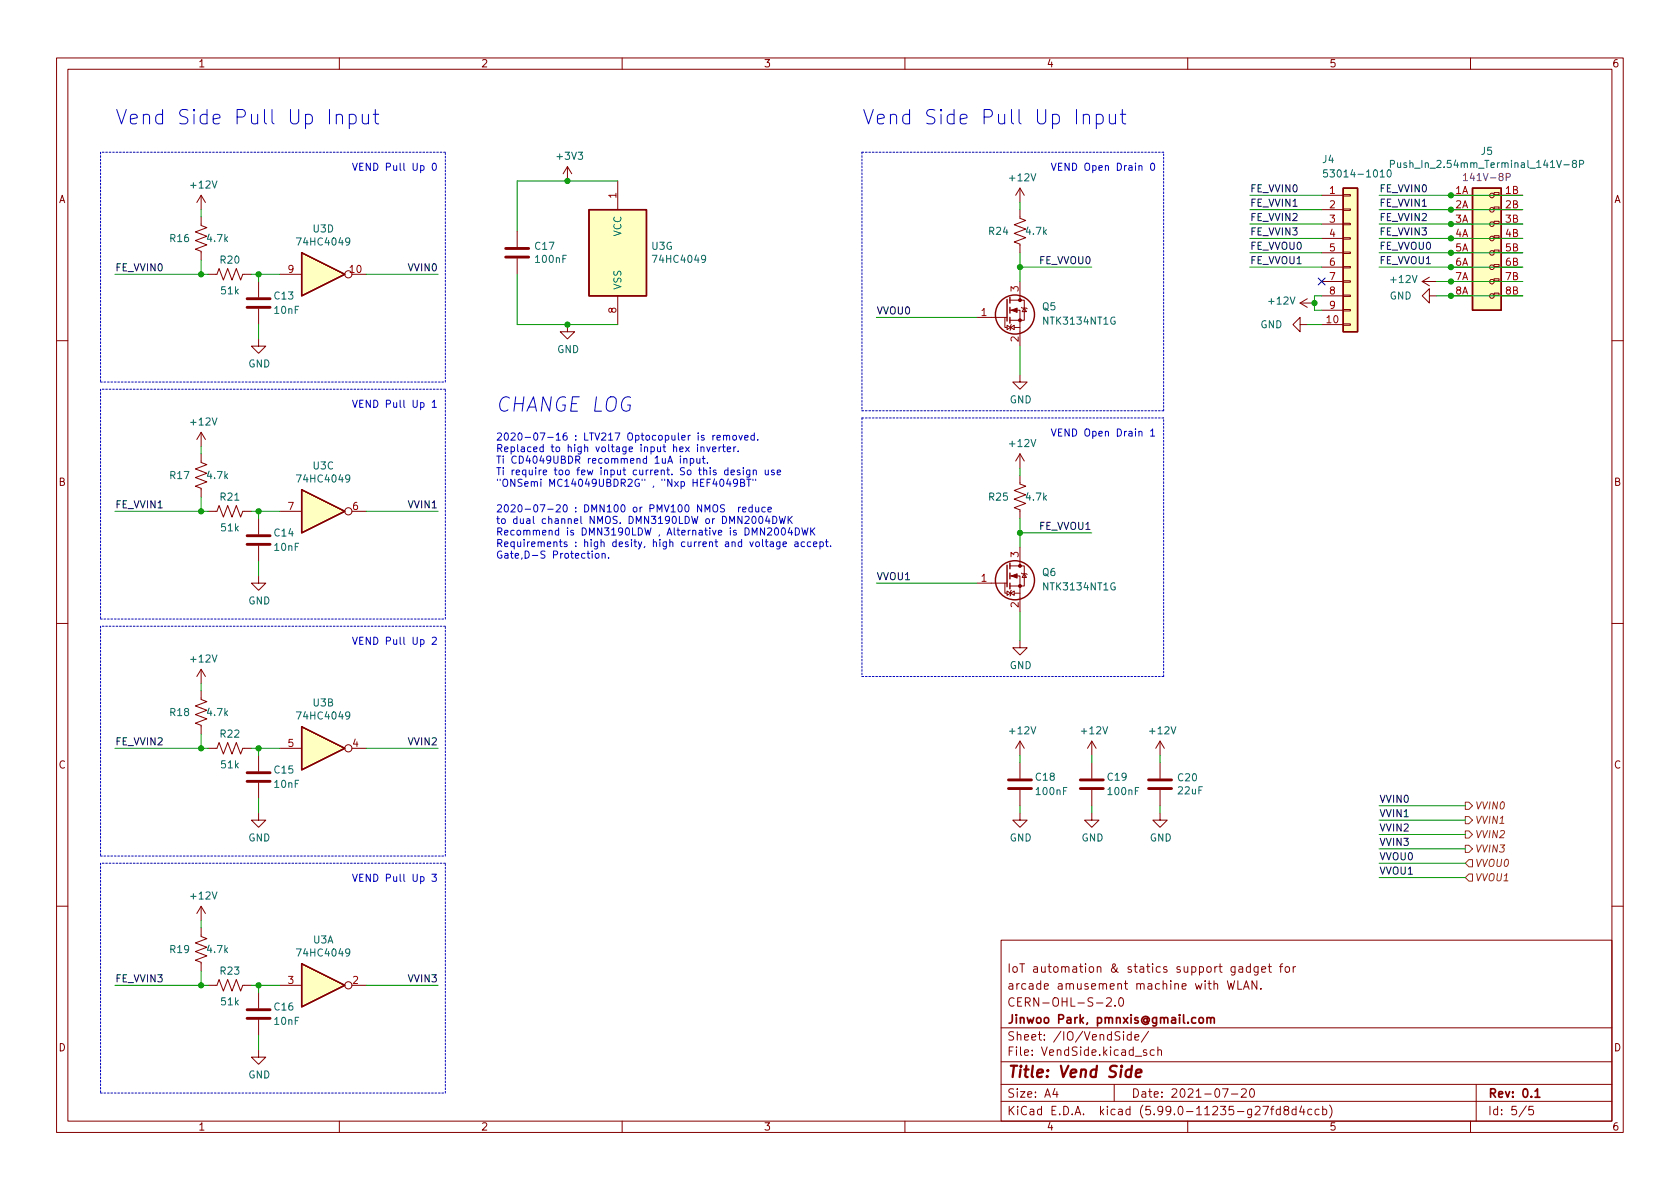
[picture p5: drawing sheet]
<svg xmlns="http://www.w3.org/2000/svg" width="297mm" height="210mm" viewBox="0 0 297 210" stroke-linecap="round" stroke-linejoin="round" font-family="sans-serif">
<g fill="none" stroke="#840000" stroke-width=".18">
<path d="M10 10.2h277v190.1h-277zM12 12.2h273v186.1h-273zM60 10.2v2M110 10.2v2M160 10.2v2M210 10.2v2M260 10.2v2M35.6 38.3v1.6l1 .4-2.1 .7 2.1 .8-2.1 .7 2.1 .8-2.1 .8 1.1 .3v1.6M35.6 34.5v2.6M35.6 34.5l-.8 1.3M35.6 34.5l.7 1.3M100.3 29.5l-.7 1.2"/>
<path d="M100.3 29.5v2.5M100.3 29.5l.8 1.2M109.2 32v5.1M180.3 37.1v1.5l1.1 .4-2.1 .7 2.1 .8-2.1 .8 2.1 .7-2.1 .8 1 .4v1.5M180.3 33.3v2.5M180.3 33.3l-.7 1.2M180.3 33.3l.8 1.2M233.7 34.5h3.8M233.7 37.1h3.8M233.7 39.6h3.8M237.5 39.5h1.3v.2h-1.3zM237.5 37h1.3v.2h-1.3z"/>
<path d="M237.5 34.4h1.3v.3h-1.3zM256.5 34.5h3.8M256.5 37.1h3.8M256.5 39.6h3.8M264.2 34.1h.8v.3h-.8zM264.2 36.6h.8v.4h-.8zM264.2 39.1h.8v.4h-.8zM265.4 34.5h3.8M265.4 37.1h3.8M265.4 39.6h3.8M36.8 48.5h1.6l.3-1 .8 2 .8-2 .7 2 .8-2 .7 2 .4-1h1.5M45.7 59.9v1.3h1.3l-1.3 1.3-1.3-1.3h1.3"/>
<path d="M45.7 49.8v2.8M45.7 54.6v2.8M49.5 48.5h3.8M62.2 48.5h2.6M91.4 40.9v2.8M91.4 45.7v2.8M100.3 57.4v1.3h1.3l-1.3 1.2-1.2-1.2h1.2M109.2 52.3v5.1M172.7 56.1h5.4M177.7 56.1v1.8h.4M178.1 57.5l.6 .4-.6 .4zM178.6 54.9h1.7v6.3"/>
<path d="M178.6 53.1h2.5v3.5h-2.5M178.7 57.9l.6-.4v.8zM178.8 57.4l-.1 .1v.8l-.1 .1M179.3 57.9h1M180.3 49.8v3.3M180.6 54.4l.1 .1h.8l.1 .1M181.1 54.5l.4 .6h-.8zM229.9 57.4v-1.3l-1.3 1.3 1.3 1.3v-1.3h1.2M229.9 53.6l1.2 .8M229.9 53.6h2.5M231.1 52.8l-1.2 .8M233.7 49.8h3.8"/>
<path d="M233.7 57.4h3.8M233.7 42.2h3.8M233.7 44.7h3.8M233.7 47.2h3.8M233.7 52.3h3.8M233.7 54.9h3.8M237.5 57.3h1.3v.2h-1.3zM237.5 54.7h1.3v.3h-1.3zM237.5 52.2h1.3v.2h-1.3zM237.5 49.7h1.3v.2h-1.3zM237.5 47.1h1.3v.3h-1.3zM237.5 44.6h1.3v.2h-1.3z"/>
<path d="M237.5 42h1.3v.3h-1.3zM251.5 49.8l1.2 .7M251.5 49.8h2.5M252.7 52.3v-1.3l-1.2 1.3 1.2 1.3v-1.3h1.3M252.7 49l-1.2 .8M256.5 49.8h3.8M256.5 42.2h3.8M256.5 44.7h3.8M256.5 47.2h3.8M256.5 52.3h3.8M264.2 41.7h.8v.4h-.8zM264.2 44.2h.8v.4h-.8z"/>
<path d="M264.2 46.8h.8v.3h-.8zM264.2 49.3h.8v.4h-.8zM264.2 51.8h.8v.4h-.8zM265.4 49.8h3.8M265.4 42.2h3.8M265.4 44.7h3.8M265.4 47.2h3.8M265.4 52.3h3.8M10 60.2h2M35.6 76.4v2.6M35.6 76.4l-.8 1.3M35.6 76.4l.7 1.3"/>
<path d="M180.3 66.3v1.3h1.3l-1.3 1.2-1.2-1.2h1.2M285 60.2h2M35.6 80.3v1.5l1 .4-2.1 .7 2.1 .8-2.1 .7 2.1 .8-2.1 .8 1.1 .4v1.5M36.8 90.4h1.6l.3-1 .8 2 .8-2 .7 2 .8-2 .7 2 .4-1h1.5M45.7 91.7v2.8M45.7 96.5v2.8M49.5 90.4h3.8M62.2 90.4h2.6M180.3 84.1v1.5l1.1 .4-2.1 .7 2.1 .8-2.1 .8 2.1 .7-2.1 .8 1 .4v1.5M180.3 80.3v2.5M180.3 96.8v3.3M180.3 80.3l-.7 1.2"/>
<path d="M180.3 80.3l.8 1.2M10 110.2h2M35.6 118.4l-.8 1.2M35.6 118.4v2.5M35.6 118.4l.7 1.2M45.7 101.8v1.3h1.3l-1.3 1.3-1.3-1.3h1.3M172.7 103.1h5.4M177.7 103.1v1.8h.4M178.1 104.5l.6 .4-.6 .4zM178.6 101.8h1.7v6.4M178.6 100.1h2.5v3.5h-2.5M178.7 104.9l.6-.4v.8z"/>
<path d="M178.8 104.4l-.1 .1v.8l-.1 .1M179.3 104.9h1M180.3 113.3v1.2h1.3l-1.3 1.3-1.2-1.3h1.2M180.6 101.3l.1 .2h.8l.1 .1M181.1 101.5l.4 .6h-.8zM285 110.2h2M35.6 122.2v1.5l1 .4-2.1 .7 2.1 .8-2.1 .8 2.1 .7-2.1 .8 1.1 .4v1.5M36.8 132.3h1.6l.3-1 .8 2 .8-2 .7 2 .8-2 .7 2 .4-1h1.5M45.7 133.6v2.8M45.7 138.4v2.8M49.5 132.3h3.8M62.2 132.3h2.6"/>
<path d="M180.3 131.1v2.5M180.3 134.9v2.8M180.3 139.7v2.8M180.3 131.1l-.7 1.2M180.3 131.1l.8 1.2M193 131.1v2.5M193 134.9v2.8M193 139.7v2.8M193 131.1l-.7 1.2M193 131.1l.8 1.2M205.1 131.1v2.5M205.1 134.9v2.8"/>
<path d="M205.1 139.7v2.8M205.1 131.1l-.8 1.2M205.1 131.1l.8 1.2M45.7 143.8v1.2h1.3l-1.3 1.3-1.3-1.3h1.3M180.3 143.8v1.2h1.3l-1.3 1.3-1.2-1.3h1.2M193 143.8v1.2h1.3l-1.3 1.3-1.2-1.3h1.2M205.1 143.8v1.2h1.3l-1.3 1.3-1.3-1.3h1.3M10 160.2h2M35.6 164.1v1.5l1 .4-2.1 .7 2.1 .8-2.1 .8 2.1 .7-2.1 .8 1.1 .4v1.5M35.6 160.3v2.5M35.6 160.3l-.8 1.2M35.6 160.3l.7 1.2"/>
<path d="M36.8 174.2h1.6l.3-1 .8 2.1 .8-2.1 .7 2.1 .8-2.1 .7 2.1 .4-1.1h1.5M45.7 175.5v2.8M49.5 174.2h3.8M62.2 174.2h2.6M177 166.3h108v32h-108zM195.6 176.6l.6-.2 .2 .2 .1 .3-.9 1h.9M197.1 177.8v.1M197.9 176.6l.2-.2a.81 .81 0 0 1 .6 .7 .81 .81 0 0 1-.3 .8h-.1a.81 .81 0 0 1-.4-1.3zM217 173.4l.4 1.5 .2-1 .3 1 .4-1.5M218.9 173.4v1.5h.7M219.1 171h.5l.1 .9M219.7 171.3l-.5 .1a.29 .29 0 0 0-.2 .2 .29 .29 0 0 0 .2 .3h.5"/>
<path d="M219.9 174.9l.5-1.5 .5 1.5M220 174.5h.7M221.1 171l-.5-.1-.2 .3v.4l.1 .3h.6M221.1 170.4v1.5M222.2 173.4v1.5l-.8-1.5v1.5M222.4 170.9v1.2l-.3 .3h-.3M222.4 171l-.4-.1-.3 .3v.4l.2 .3h.5M222.9 174.8v.1M223.1 171.4l.7-.1-.1-.3-.4-.1-.2 .2v.8h.6M224.2 170.9h.6M224.4 170.4v1.3l.4 .2M226.2 170.9h.6"/>
<path d="M226.8 170.4l-.4 .2v1.3M227.4 171l.3-.1 .3 .3v.4l-.3 .3h-.3l-.2-.3v-.4zM228.6 170.9v1M229.1 170.9l-.3 .1-.2 .2M285 160.2h2M45.7 185.7v1.2h1.3l-1.3 1.3-1.3-1.3h1.3M45.7 180.3v2.8M60 198.3v2M110 198.3v2M160 198.3v2M177 194.8h108M177 191.8h108"/>
<path d="M177 187.8h108M177 181.8h108M186.5 192.5l-.4 1h1M186.9 193v1M197 191.8v3M198.6 182.4v.2M198.6 182.9v1M200 183l-.4-.1-.3 .3v.4l.1 .3h.6M200 182.4v1.5M200.6 183.4l.8-.1-.1-.3-.4-.1-.3 .2 .1 .8h.6M202.7 185.7l-.3-.1-.3 .2 .1 .3 .5 .1v.4h-.6M203.1 182.4l-1.3 1.9"/>
<path d="M204.1 185.7l-.5-.1-.2 .3v.4l.1 .3h.6M204.7 185.8l.2-.2 .4 .1 .1 .9M204.7 185.1v1.5M210 198.3v2M216.1 192.5h1l-.6 1.5M217.7 193.5h1.2M219.5 192.7l.6-.2 .2 .2 .1 .3-1 1h1M221.1 192.7l.2-.2a.81 .81 0 0 1 .6 .7 .81 .81 0 0 1-.3 .8h-.2a.81 .81 0 0 1-.3-1.3zM223.3 195.6h1l-.7 1.5M224.6 196.1h.6M225.2 195.6l-.3 .2v1.3M226.4 196.2l-.5-.1-.3 .3v.4l.2 .3h.6"/>
<path d="M226.4 195.6v1.5M227.3 196.3l-.3-.3 .1-.2 .2-.2 .4 .1 .2 .2-.1 .2-.7 .2-.1 .3 .1 .4 .2 .1h.3l.3-.3v-.2l-.3-.3M229.1 196.2l-.4-.1-.3 .3v.4l.2 .3h.5M229.1 195.6v1.5M230.1 195.6l-.3 1h.9M230.5 196.1v1M231.9 196.2l-.4-.1-.3 .3v.4l.2 .3h.5M233.2 196.2l-.4-.1-.3 .3v.4l.1 .3h.6M233.9 196.2l.4-.1 .3 .3v.4l-.2 .3h-.5M233.9 195.6v1.5M235.1 195.4a1.72 1.72 0 0 1 0 2.3M260 198.3v2"/>
<path d="M261 191.8v6.5M269.9 195.6l-1.3 1.9M271.1 195.6h-.7l-.1 .7 .2-.1 .5 .1 .2 .2-.1 .5-.2 .1-.6-.1"/>
<circle cx="263.8" cy="37.1" r=".41"/>
<circle cx="263.8" cy="34.6" r=".41"/>
<circle cx="263.8" cy="39.6" r=".41"/>
<circle cx="61.6" cy="48.5" r=".63"/>
<circle cx="263.8" cy="42.2" r=".41"/>
<circle cx="263.8" cy="44.7" r=".41"/>
<circle cx="263.8" cy="47.3" r=".41"/>
<circle cx="263.8" cy="52.3" r=".41"/>
<circle cx="263.8" cy="49.8" r=".41"/>
<circle cx="61.6" cy="90.4" r=".63"/>
<circle cx="61.6" cy="132.3" r=".63"/>
<circle cx="61.6" cy="174.2" r=".63"/>
</g>
<path d="M213.4 179.9v1M212.1 180.1l.2-.2 .4 .2 .1 .5-.2 .3h-.3l-.2-.1zM213.4 180.1l.2-.2 .4 .1 .1 .9M214.1 180.1l.2-.2 .3 .1 .1 .9M271.4 193l.4-.5v1.5M271.4 194h.9" fill="none" stroke="#840000" stroke-width=".3"/>
<path d="M200 189.2a.66 .66 0 0 0-.9 .3l-.1 .6 .1 .3 .2 .1 .6-.1M200.1 188.5l-.2 2M200.8 189.8l1-.2v-.4l-.2-.1-.6 .1-.2 1 .2 .3 .6-.1" fill="none" stroke="#840000" stroke-width=".4"/>
<g fill="none" stroke="#840000" stroke-width=".51">
<path d="M43.7 54.4h4.1M43.7 52.8h4.1M89.4 45.5h4.1M89.4 43.9h4.1M43.7 96.3h4.1M43.7 94.7h4.1M43.7 138.2h4.1M43.7 136.6h4.1M178.3 139.4h4.1M178.3 137.9h4.1M191 139.4h4.1M191 137.9h4.1"/>
<path d="M203.1 139.4h4M203.1 137.9h4M43.7 178.6h4.1M43.7 180.1h4.1"/>
</g>
<g fill="#ffffc2" stroke="#ffffc2" stroke-width=".18">
<path d="M53.3 44.7l7.7 3.8-7.7 3.8z"/>
<path d="M104.1 37.1h10.2v15.2h-10.2z"/>
<path d="M53.3 170.4l7.7 3.8-7.7 3.8z"/>
<path d="M53.3 86.6l7.7 3.8-7.7 3.8z"/>
<path d="M53.3 128.5l7.7 3.8-7.7 3.8z"/>
<path d="M237.5 33.3h2.5v25.4h-2.5z"/>
<path d="M260.3 33.3h5.1v21.6h-5.1z"/>
</g>
<g fill="none" stroke="#840000" stroke-width=".25">
<path d="M104.1 37.1h10.2v15.2h-10.2zM237.5 33.3h2.5v25.4h-2.5zM260.3 33.3h5.1v21.6h-5.1zM53.3 44.7l7.7 3.8-7.7 3.8zM178.1 53v3.8M178.6 52.6v1M178.6 54.4v1M178.6 56.1v1M53.3 86.6l7.7 3.8-7.7 3.8zM178.1 99.9v3.9M178.6 99.6v1M178.6 101.3v1.1"/>
<path d="M178.6 103.1v1M53.3 128.5l7.7 3.8-7.7 3.8zM53.3 170.4l7.7 3.8-7.7 3.8z"/>
<circle cx="179.5" cy="55.6" r="3.5"/>
<circle cx="179.5" cy="102.6" r="3.5"/>
</g>
<g fill="#840000" stroke="#840000" stroke-width=".18">
<path d="M178.8 54.9l1-.4v.7z"/>
<path d="M178.8 101.8l1-.3v.7z"/>
<circle cx="180.3" cy="56.6" r=".25"/>
<circle cx="180.3" cy="53.1" r=".25"/>
<circle cx="180.3" cy="103.6" r=".25"/>
<circle cx="180.3" cy="100.1" r=".25"/>
</g>
<path d="M234.7 30h-.6l-.1 .6 .2-.1 .4 .1 .1 .2v.4l-.2 .1-.5-.1M245.4 30.2l.2-.2a.68 .68 0 0 1 .4 .7 .68 .68 0 0 1-.4 .6l-.2-.1-.2-.4zM245.8 29h.6l.2-.2-.1-.3-.7-.1v1.2M278.3 28.9l-.3-.2 .1-.2 .2-.1h.3l.1 .2v.2l-.6 .2-.1 .1v.3l.3 .2h.2l.2-.2v-.3l-.2-.2M279.3 29h.6l.1-.2-.1-.3-.6-.1v1.2" fill="none" stroke="#006464" stroke-width=".18"/>
<path d="M258.7 31l.4-.3v1.2M258.7 31.9h.8M266.3 31.3h.6l.1-.2v-.3l-.7-.1v1.2" fill="none" stroke="#840084" stroke-width=".18"/>
<path d="M259.1 146.9h.6l.6 .7-.6 .6h-.6zM259.1 144.4h.6l.6 .6-.6 .7h-.6zM259.1 149.5h.6l.6 .6-.6 .6h-.6zM259.1 141.9h.6l.6 .6-.6 .6h-.6zM259.7 154.6h.6v1.2h-.6l-.6-.6zM259.7 152h.6v1.3h-.6l-.6-.7z" fill="none" stroke="#725600" stroke-width=".18"/>
<g fill="none" stroke="#0000c2" stroke-width=".18">
<path d="M66.4 19.4v2.1l.1 .3 .5 .1M198.4 19.4v2.1l.2 .3 .4 .1M59.5 20.5a.63 .63 0 0 1 1.1 .1v1.3M59.5 20.2v1.7M61.8 20.3l.7-.1 .5 .5v.7l-.3 .4-.2 .1-.7-.1M61.8 20.2v2.6M62.3 28.9l.5 1.2 .4-1.2M63.6 29.5h.4M64.1 20.2v1.3l.1 .3a.69 .69 0 0 0 .9-.1M64.2 28.9h-.6v1.2h.6M65.1 20.2v1.7M66 20.2h1"/>
<path d="M185.9 28.9l.4 1.2 .4-1.2M187.2 29.5h.4M187.8 28.9h-.6v1.2h.6M191.5 20.5a.63 .63 0 0 1 1.1 .1v1.3M191.5 20.2v1.7M193.8 20.3l.8-.1 .5 .5v.7l-.3 .4-.2 .1-.8-.1M193.8 20.2v2.6M196.1 20.2v1.3l.2 .3a.69 .69 0 0 0 .9-.1M197.2 20.2v1.7M198.1 20.2h.9M62.3 70.8l.5 1.2 .4-1.2M63.6 71.4h.4"/>
<path d="M64.2 70.8h-.6v1.2h.6M123.3 79v.9M123.9 79.1l.2-.1 .3 .1 .1 .8M123.9 79v.9M125 79l.3 .9 .3-.9M126 79.5l.6-.2-.1-.2-.3-.1-.2 .2v.6h.5M126 77v.8M126.4 77l-.4 .2M126.8 77.4l.6-.1-.1-.3h-.3l-.2 .2v.6h.5M127.1 79v.9M127.5 79l-.4 .3M127.7 79h.5"/>
<path d="M127.9 77.1l.2-.1h.3l.1 .8M127.9 78.6v1.1l.3 .2M127.9 77v.8M128.5 77.2l.1-.2h.4v.8M128.6 79.5l.6-.2-.1-.2-.3-.1-.2 .2v.6h.5M129.7 77h.3l.2 .2v.4l-.2 .2h-.3l-.1-.2zM129.7 79v.9M130.1 79l-.4 .3M130.5 79.8v.1M130.6 77l.3 .8 .3-.8M131.7 77.4l.6-.1-.1-.3h-.3l-.2 .2v.6h.5M133.4 77h-.4l-.2 .2 .1 .6h.5"/>
<path d="M133.4 76.6v1.2M134 77.7v.1M185.9 75.8l.4 1.3 .4-1.3M187.2 76.5h.4M187.8 75.8h-.6v1.3h.6M104.7 97.9v.8M105.3 98l.2-.1 .3 .1 .1 .5-.1 .1-.3 .1-.2-.1zM106.5 98l.1-.1h.3l.1 .8M106.5 97.9v.8M107.6 98.6v.1M120.3 81.1v.8M120.9 81.2l.2-.1h.3l.1 .8"/>
<path d="M120.9 81.1v.8M122.1 81.1h.3l.3 .2-.2 .6h-.4M122.1 81.1v1.2M123.2 81.1l.1 .8h.3l.2-.1M123.8 81.1v.8M124.2 81.1h.5M124.4 80.6v1.1l.3 .2M125.1 81.8v.1M127.4 84.9l.2-.2a.68 .68 0 0 1 .4 .7 .68 .68 0 0 1-.4 .6l-.2-.1-.1-.4zM128.1 89.3h-.5l-.2 .2 .1 .3 .5 .2v.4l-.1 .1h-.5M128.7 83.2l-.4-.1-.2 .3 .1 .5h.5M128.7 82.7v1.3"/>
<path d="M128.8 84.7l-.3 .9h.8M129.1 85.2v.8M129.3 83.5l.6-.1-.1-.2-.4-.1-.1 .2v.6h.5M130.4 85.3l-.2 .2h-.3l-.2-.2 .1-.5 .4-.1 .1 .2a.84 .84 0 0 1-.3 1.1h-.2M130.6 89.7v.8M130.8 83.2l-.3-.1-.2 .2 .1 .2 .4 .1v.3h-.5M130.9 85.3h.6l.1-.2v-.2l-.7-.2v1.3h.5l.2-.1 .1-.3-.3-.3M130.9 89.7l-.3 .2M131.3 90.1l.6-.1v-.3h-.4l-.2 .2 .1 .6h.5M131.4 82.7v.1M131.4 83.1v.9M132 84.7h.8"/>
<path d="M132.4 84.7v1.3M132.6 83.1v1l-.3 .3-.3-.1M132.6 83.2l-.4-.1-.2 .3 .1 .5h.5M133 89.7h-.4l-.2 .2 .1 .6h.5M133 89.3v1.2M133.1 91.4l.1-.1a.68 .68 0 0 1 .5 .6 .68 .68 0 0 1-.5 .7 .84 .84 0 0 1-.1-1.2zM133.1 84.7v.3M133.2 83.2l.2-.1 .3 .1v.8M133.2 83.1v.9M133.6 89.7l.1 .8h.3l.2-.1M133.6 84.7v.3M134.2 89.7v.8"/>
<path d="M134.3 91.4l.2-.1a.68 .68 0 0 1 .4 .6 .68 .68 0 0 1-.4 .7l-.2-.1-.1-.4zM135.3 83.1l.1 .8 .3 .1 .1-.2M135.3 89.7h-.4l-.2 .2 .1 .6h.5M135.3 95.8h.5M135.5 95.4v1.1l.3 .2M135.7 91.2l-.3 1h.7M135.8 90.1l.6-.1-.1-.3h-.3l-.2 .2v.6h.5M135.8 83.1v.9M136 91.7v.9M136.2 95.9h.5l.1 .8M136.6 91.3a.64 .64 0 0 1 .8 .6 .64 .64 0 0 1-.8 .7zM136.8 96.1l-.5 .1-.2 .2 .2 .3 .5-.1"/>
<path d="M136.9 83.2l-.3-.1-.2 .2 .1 .2 .4 .1v.3h-.5M137.1 93.5l.1-.2a.68 .68 0 0 1 .5 .7 .68 .68 0 0 1-.5 .6l-.1-.1-.2-.4zM137.4 83.5l.6-.1v-.2l-.4-.1-.2 .2 .1 .6h.5M137.8 91.3l.3 1.3 .2-.9 .3 .9 .3-1.3M137.9 95.8v1l-.2 .3-.3-.1M137.9 95.9l-.4-.1-.2 .3 .1 .5h.5M138.3 93.5l.1-.2a.68 .68 0 0 1 .5 .7 .68 .68 0 0 1-.5 .6l-.1-.1-.2-.4zM138.4 96.2l.7-.1-.1-.2-.4-.1-.2 .2 .1 .6h.5M139.4 91.3v1.3M139.5 91.8l.6 .8M139.7 93.3l-.3 .9h.7M140 93.8v.8"/>
<path d="M140.1 91.3l-.7 .7M140.6 95.9h.4l.1 .8M140.6 93.3a.64 .64 0 0 1 .8 .7 .64 .64 0 0 1-.8 .6zM141.1 96.1l-.4 .1-.2 .2 .2 .3 .4-.1M141.8 93.3l.3 1.3 .2-.9 .3 .9 .3-1.3M142.3 95.9l-.4-.1-.2 .3 .1 .5h.5M143.3 95.9l-.3-.1-.3 .3 .2 .5h.4M143.3 93.3v1.3M143.5 93.9l.6 .7M143.8 96.2l.6-.1v-.2l-.4-.1-.2 .2 .1 .6h.5M144.1 93.3l-.8 .8M145 95.9l.3-.1 .3 .3-.1 .5h-.5"/>
<path d="M145 95.8v1.3M145.9 95.8h.5M146.1 95.4v1.1l.3 .2M146.9 96.5v.2M62.3 112.7l.5 1.2 .4-1.2M63.6 113.3h.4M64.2 112.7h-.6v1.2h.6M62.3 154.6l.5 1.3 .4-1.3M63.6 155.2h.4M64.2 154.6h-.6v1.3h.6"/>
</g>
<g fill="none" stroke="#0000c2" stroke-width=".18" stroke-dasharray=".3 .3">
<path d="M17.8 26.9v40.7M78.7 26.9h-60.9M152.4 26.9v45.7M205.7 26.9h-53.3M17.8 67.6h60.9M17.8 68.8v40.7M78.7 68.8h-60.9M78.7 67.6v-40.7M152.4 73.9v45.7M152.4 72.6h53.3M205.7 73.9h-53.3M205.7 72.6v-45.7"/>
<path d="M17.8 109.5h60.9M17.8 110.7v40.7M78.7 110.7h-60.9M78.7 109.5v-40.7M152.4 119.6h53.3M205.7 119.6v-45.7M17.8 152.6v40.7M17.8 151.4h60.9M78.7 152.6h-60.9M78.7 151.4v-40.7M17.8 193.3h60.9M78.7 193.3v-40.7"/>
</g>
<g fill="none" stroke="#009600" stroke-width=".18">
<path d="M35.6 37.1v1.2M109.2 32h-17.8v8.9M180.3 35.8v1.3M221 39.6h12.7M221 37.1h12.7M221 34.5h12.7M243.8 39.6h25.4M243.8 37.1h25.4M243.8 34.5h25.4M20.3 48.5h16.5M35.6 46v2.5M44.4 48.5h5.1"/>
<path d="M45.7 48.5v1.3M45.7 57.4v2.5M64.8 48.5h12.7M91.4 48.5v8.9h17.8M154.9 56.1h17.8M180.3 47.2h12.7M180.3 44.7v5.1M221 44.7h12.7M221 47.2h12.7M221 42.2h12.7M231.1 57.4h2.6M233.7 52.3h-1.3v2.6h1.3"/>
<path d="M243.8 44.7h25.4M243.8 47.2h25.4M243.8 42.2h25.4M254 52.3h15.2M254 49.8h15.2M35.6 79v1.3M180.3 61.2v5.1M20.3 90.4h16.5M35.6 87.9v2.5M44.4 90.4h5.1M45.7 90.4v1.3M45.7 99.3v2.5"/>
<path d="M64.8 90.4h12.7M180.3 82.8v1.3M180.3 91.7v5.1M180.3 94.2h12.7M154.9 103.1h17.8M180.3 108.2v5.1M20.3 132.3h16.5M35.6 120.9v1.3M35.6 129.8v2.5M44.4 132.3h5.1M45.7 132.3v1.3M64.8 132.3h12.7"/>
<path d="M180.3 133.6v1.3M193 133.6v1.3M205.1 133.6v1.3M45.7 141.2v2.6M180.3 142.5v1.3M193 142.5v1.3M205.1 142.5v1.3M243.8 142.5h15.3M243.8 155.2h15.3M243.8 152.6h15.3M243.8 150.1h15.3M243.8 147.6h15.3"/>
<path d="M243.8 145h15.3M20.3 174.2h16.5M35.6 162.8v1.3M35.6 171.7v2.5M44.4 174.2h5.1M45.7 174.2v1.3M64.8 174.2h12.7M45.7 183.1v2.6"/>
</g>
<path d="M233.1 49.2l1.2 1.2M234.3 49.2l-1.2 1.2" fill="none" stroke="#000084" stroke-width=".18"/>
<g fill="#009600" stroke="#009600" stroke-width=".18">
<circle cx="35.6" cy="90.4" r=".46"/>
<circle cx="35.6" cy="48.5" r=".46"/>
<circle cx="45.7" cy="90.4" r=".46"/>
<circle cx="100.3" cy="57.4" r=".46"/>
<circle cx="45.7" cy="48.5" r=".46"/>
<circle cx="100.3" cy="32" r=".46"/>
<circle cx="256.5" cy="37.1" r=".46"/>
<circle cx="256.5" cy="39.6" r=".46"/>
<circle cx="256.5" cy="42.2" r=".46"/>
<circle cx="256.5" cy="47.2" r=".46"/>
<circle cx="256.5" cy="49.8" r=".46"/>
<circle cx="256.5" cy="52.3" r=".46"/>
<circle cx="232.4" cy="53.6" r=".46"/>
<circle cx="256.5" cy="34.5" r=".46"/>
<circle cx="256.5" cy="44.7" r=".46"/>
<circle cx="180.3" cy="94.2" r=".46"/>
<circle cx="180.3" cy="47.2" r=".46"/>
<circle cx="45.7" cy="174.2" r=".46"/>
<circle cx="35.6" cy="174.2" r=".46"/>
<circle cx="45.7" cy="132.3" r=".46"/>
<circle cx="35.6" cy="132.3" r=".46"/>
</g>
<g font-size="3.5" fill="#0000c2">
<text x="20.3" y="22">Vend Side Pull Up Input</text>
<text x="152.4" y="22">Vend Side Pull Up Input</text>
<text x="87.6" y="72.8">CHANGE LOG</text>
</g>
<text font-size="2.8" fill="#840000" x="178" y="190.6">Title: Vend Side</text>
<g font-size="2.1" fill="#840000">
<text x="178" y="172">IoT automation &amp; statics support gadget for</text>
<text x="178" y="175">arcade amusement machine with WLAN.</text>
<text x="178" y="178">CERN-OHL-S-2.0</text>
<text x="178" y="184">Sheet: /IO/VendSide/</text>
<text x="178" y="181">Jinwoo Park, pmnxis@gmail.com</text>
<text x="178" y="186.7">File: VendSide.kicad_sch</text>
<text x="178" y="197.2">KiCad E.D.A. kicad (5.99.0-11235-g27fd8d4ccb)</text>
<text x="178" y="194.1">Size: A4</text>
<text x="200" y="194.1">Date: 2021-07-20</text>
<text x="263" y="194.1">Rev: 0.1</text>
<text x="263" y="197.2">Id: 5/5</text>
</g>
<g font-size="1.8" fill="#840000">
<text x="35" y="11.9">1</text>
<text x="85" y="11.9">2</text>
<text x="135" y="11.9">3</text>
<text x="185" y="11.9">4</text>
<text x="235" y="11.9">5</text>
<text x="285" y="11.9">6</text>
<text x="10.3" y="35.9">A</text>
<text x="285.3" y="35.9">A</text>
<text x="10.3" y="85.9">B</text>
<text x="285.3" y="85.9">B</text>
<text x="10.3" y="135.9">C</text>
<text x="285.3" y="135.9">C</text>
<text x="10.3" y="185.9">D</text>
<text x="285.3" y="185.9">D</text>
<text x="35" y="199.9">1</text>
<text x="85" y="199.9">2</text>
<text x="135" y="199.9">3</text>
<text x="185" y="199.9">4</text>
<text x="235" y="199.9">5</text>
<text x="285" y="199.9">6</text>
</g>
<g font-size="1.8" fill="#006464">
<text x="98.6" y="28.2">+3V3</text>
<text x="233.9" y="28.8">J4</text>
<text x="247.6" y="29.7">Push_In_2.54mm_Terminal_141V-8P</text>
<text x="261.9" y="27.4">J5</text>
<text x="33.9" y="33.3">+12V</text>
<text x="178.6" y="32">+12V</text>
<text x="235.3" y="31.4">53014-1010</text>
<text x="55.4" y="41.1">U3D</text>
<text x="109.9" y="41.8" transform="rotate(-90 109.9 41.8)">VCC</text>
<text x="174.9" y="41.5">R24</text>
<text x="181.5" y="41.5">4.7k</text>
<text x="30.1" y="42.8">R16</text>
<text x="36.7" y="42.8">4.7k</text>
<text x="39" y="46.6">R20</text>
<text x="52.9" y="43.4">74HC4049</text>
<text x="94.7" y="44.2">C17</text>
<text x="94.8" y="46.5">100nF</text>
<text x="115.2" y="44.2">U3G</text>
<text x="115.8" y="46.5">74HC4049</text>
<text x="39.2" y="52">51k</text>
<text x="48.6" y="53">C13</text>
<text x="109.9" y="51.3" transform="rotate(-90 109.9 51.3)">VSS</text>
<text x="224.4" y="53.8">+12V</text>
<text x="245.7" y="53">GND</text>
<text x="246" y="50">+12V</text>
<text x="48.6" y="55.5">10nF</text>
<text x="184.3" y="54.9">Q5</text>
<text x="184.7" y="57.4">NTK3134NT1G</text>
<text x="222.8" y="58">GND</text>
<text x="43.9" y="65">GND</text>
<text x="98.5" y="62.4">GND</text>
<text x="178.5" y="71.3">GND</text>
<text x="33.9" y="75.2">+12V</text>
<text x="55.4" y="83">U3C</text>
<text x="178.6" y="79">+12V</text>
<text x="30.1" y="84.7">R17</text>
<text x="36.7" y="84.7">4.7k</text>
<text x="39" y="88.5">R21</text>
<text x="52.9" y="85.3">74HC4049</text>
<text x="174.9" y="88.5">R25</text>
<text x="181.5" y="88.5">4.7k</text>
<text x="39.2" y="93.9">51k</text>
<text x="48.6" y="94.9">C14</text>
<text x="48.6" y="97.4">10nF</text>
<text x="184.3" y="101.8">Q6</text>
<text x="43.9" y="106.9">GND</text>
<text x="184.7" y="104.4">NTK3134NT1G</text>
<text x="33.9" y="117.1">+12V</text>
<text x="178.5" y="118.3">GND</text>
<text x="55.4" y="124.9">U3B</text>
<text x="30.1" y="126.6">R18</text>
<text x="36.7" y="126.6">4.7k</text>
<text x="39" y="130.4">R22</text>
<text x="52.9" y="127.2">74HC4049</text>
<text x="178.6" y="129.8">+12V</text>
<text x="191.3" y="129.8">+12V</text>
<text x="203.4" y="129.8">+12V</text>
<text x="39.2" y="135.9">51k</text>
<text x="48.6" y="136.8">C15</text>
<text x="48.6" y="139.3">10nF</text>
<text x="183.2" y="138">C18</text>
<text x="183.3" y="140.6">100nF</text>
<text x="195.9" y="138">C19</text>
<text x="196" y="140.6">100nF</text>
<text x="208.3" y="138.1">C20</text>
<text x="208.4" y="140.5">22uF</text>
<text x="43.9" y="148.8">GND</text>
<text x="178.5" y="148.8">GND</text>
<text x="191.2" y="148.8">GND</text>
<text x="203.3" y="148.8">GND</text>
<text x="33.9" y="159">+12V</text>
<text x="55.4" y="166.8">U3A</text>
<text x="30.1" y="168.5">R19</text>
<text x="36.7" y="168.5">4.7k</text>
<text x="39" y="172.3">R23</text>
<text x="52.9" y="169.1">74HC4049</text>
<text x="39.2" y="177.8">51k</text>
<text x="48.6" y="178.7">C16</text>
<text x="48.6" y="181.2">10nF</text>
<text x="43.9" y="190.7">GND</text>
</g>
<g font-size="1.8" fill="#0000c2">
<text x="64.5" y="30.2">VEND Pull Up 0</text>
<text x="188.1" y="30.2">VEND Open Drain 0</text>
<text x="64.5" y="72.1">VEND Pull Up 1</text>
<text x="87.6" y="77.9">2020-07-16 : LTV217 Optocopuler is removed.</text>
<text x="188.1" y="77.2">VEND Open Drain 1</text>
<text x="87.6" y="79.9">Replaced to high voltage input hex inverter.</text>
<text x="87.6" y="82">Ti CD4049UBDR recommend 1uA input.</text>
<text x="87.6" y="84">Ti require too few input current. So this design use</text>
<text x="87.6" y="86.1">&quot;ONSemi MC14049UBDR2G&quot; , &quot;Nxp HEF4049BT&quot;</text>
<text x="87.6" y="90.6">2020-07-20 : DMN100 or PMV100 NMOS reduce</text>
<text x="87.6" y="92.6">to dual channel NMOS. DMN3190LDW or DMN2004DWK</text>
<text x="87.6" y="94.7">Recommend is DMN3190LDW , Alternative is DMN2004DWK</text>
<text x="87.6" y="96.7">Requirements : high desity, high current and voltage accept.</text>
<text x="87.6" y="98.8">Gate,D-S Protection.</text>
<text x="64.5" y="114">VEND Pull Up 2</text>
<text x="64.5" y="155.9">VEND Pull Up 3</text>
</g>
<g font-size="1.8" fill="#a90000">
<text x="109" y="35" transform="rotate(-90 109 35)">1</text>
<text x="235.1" y="34.3">1</text>
<text x="257.3" y="34.3">1A</text>
<text x="266.2" y="34.3">1B</text>
<text x="235.1" y="36.8">2</text>
<text x="235.1" y="39.4">3</text>
<text x="235.1" y="41.9">4</text>
<text x="257.3" y="36.8">2A</text>
<text x="257.3" y="39.4">3A</text>
<text x="257.3" y="41.9">4A</text>
<text x="266.2" y="36.8">2B</text>
<text x="266.2" y="39.4">3B</text>
<text x="266.2" y="41.9">4B</text>
<text x="235.1" y="44.4">5</text>
<text x="235.1" y="47">6</text>
<text x="257.3" y="44.4">5A</text>
<text x="257.3" y="47">6A</text>
<text x="266.2" y="44.4">5B</text>
<text x="266.2" y="47">6B</text>
<text x="50.9" y="48.3">9</text>
<text x="61.9" y="48.3">10</text>
<text x="180.1" y="51.5" transform="rotate(-90 180.1 51.5)">3</text>
<text x="235.1" y="49.5">7</text>
<text x="235.1" y="52.1">8</text>
<text x="257.3" y="49.5">7A</text>
<text x="257.3" y="52.1">8A</text>
<text x="266.2" y="49.5">7B</text>
<text x="266.2" y="52.1">8B</text>
<text x="109" y="55.4" transform="rotate(-90 109 55.4)">8</text>
<text x="173.5" y="55.9">1</text>
<text x="234.6" y="57.1">10</text>
<text x="235.1" y="54.6">9</text>
<text x="180.1" y="60.4" transform="rotate(-90 180.1 60.4)">2</text>
<text x="50.9" y="90.2">7</text>
<text x="62.4" y="90.2">6</text>
<text x="180.1" y="98.5" transform="rotate(-90 180.1 98.5)">3</text>
<text x="173.5" y="102.9">1</text>
<text x="180.1" y="107.4" transform="rotate(-90 180.1 107.4)">2</text>
<text x="50.9" y="132.1">5</text>
<text x="62.4" y="132.1">4</text>
<text x="50.9" y="174">3</text>
<text x="62.4" y="174">2</text>
</g>
<g font-size="1.8" fill="#0f0f0f">
<text x="221" y="34">FE_VVIN0</text>
<text x="243.8" y="34">FE_VVIN0</text>
<text x="221" y="41.6">FE_VVIN3</text>
<text x="221" y="36.5">FE_VVIN1</text>
<text x="221" y="39.1">FE_VVIN2</text>
<text x="243.8" y="39.1">FE_VVIN2</text>
<text x="243.8" y="41.6">FE_VVIN3</text>
<text x="243.8" y="36.5">FE_VVIN1</text>
<text x="20.3" y="48">FE_VVIN0</text>
<text x="72.4" y="48">VVIN0</text>
<text x="183.8" y="46.7">FE_VVOU0</text>
<text x="221" y="46.7">FE_VVOU1</text>
<text x="221" y="44.2">FE_VVOU0</text>
<text x="243.8" y="44.2">FE_VVOU0</text>
<text x="243.8" y="46.7">FE_VVOU1</text>
<text x="154.9" y="55.6">VVOU0</text>
<text x="20.3" y="89.9">FE_VVIN1</text>
<text x="72.4" y="89.9">VVIN1</text>
<text x="183.8" y="93.7">FE_VVOU1</text>
<text x="154.9" y="102.6">VVOU1</text>
<text x="20.3" y="131.8">FE_VVIN2</text>
<text x="72.4" y="131.8">VVIN2</text>
<text x="243.8" y="141.9">VVIN0</text>
<text x="243.8" y="144.5">VVIN1</text>
<text x="243.8" y="147">VVIN2</text>
<text x="243.8" y="149.6">VVIN3</text>
<text x="243.8" y="152.1">VVOU0</text>
<text x="243.8" y="154.6">VVOU1</text>
<text x="20.3" y="173.7">FE_VVIN3</text>
<text x="72.4" y="173.7">VVIN3</text>
</g>
<text font-size="1.8" fill="#840084" x="259.4" y="32">141V-8P</text>
<g font-size="1.8" fill="#725600">
<text x="260.7" y="143.1">VVIN0</text>
<text x="260.7" y="148.2">VVIN2</text>
<text x="260.7" y="145.7">VVIN1</text>
<text x="260.7" y="155.8">VVOU1</text>
<text x="260.7" y="153.3">VVOU0</text>
<text x="260.7" y="150.7">VVIN3</text>
</g>
</svg>
